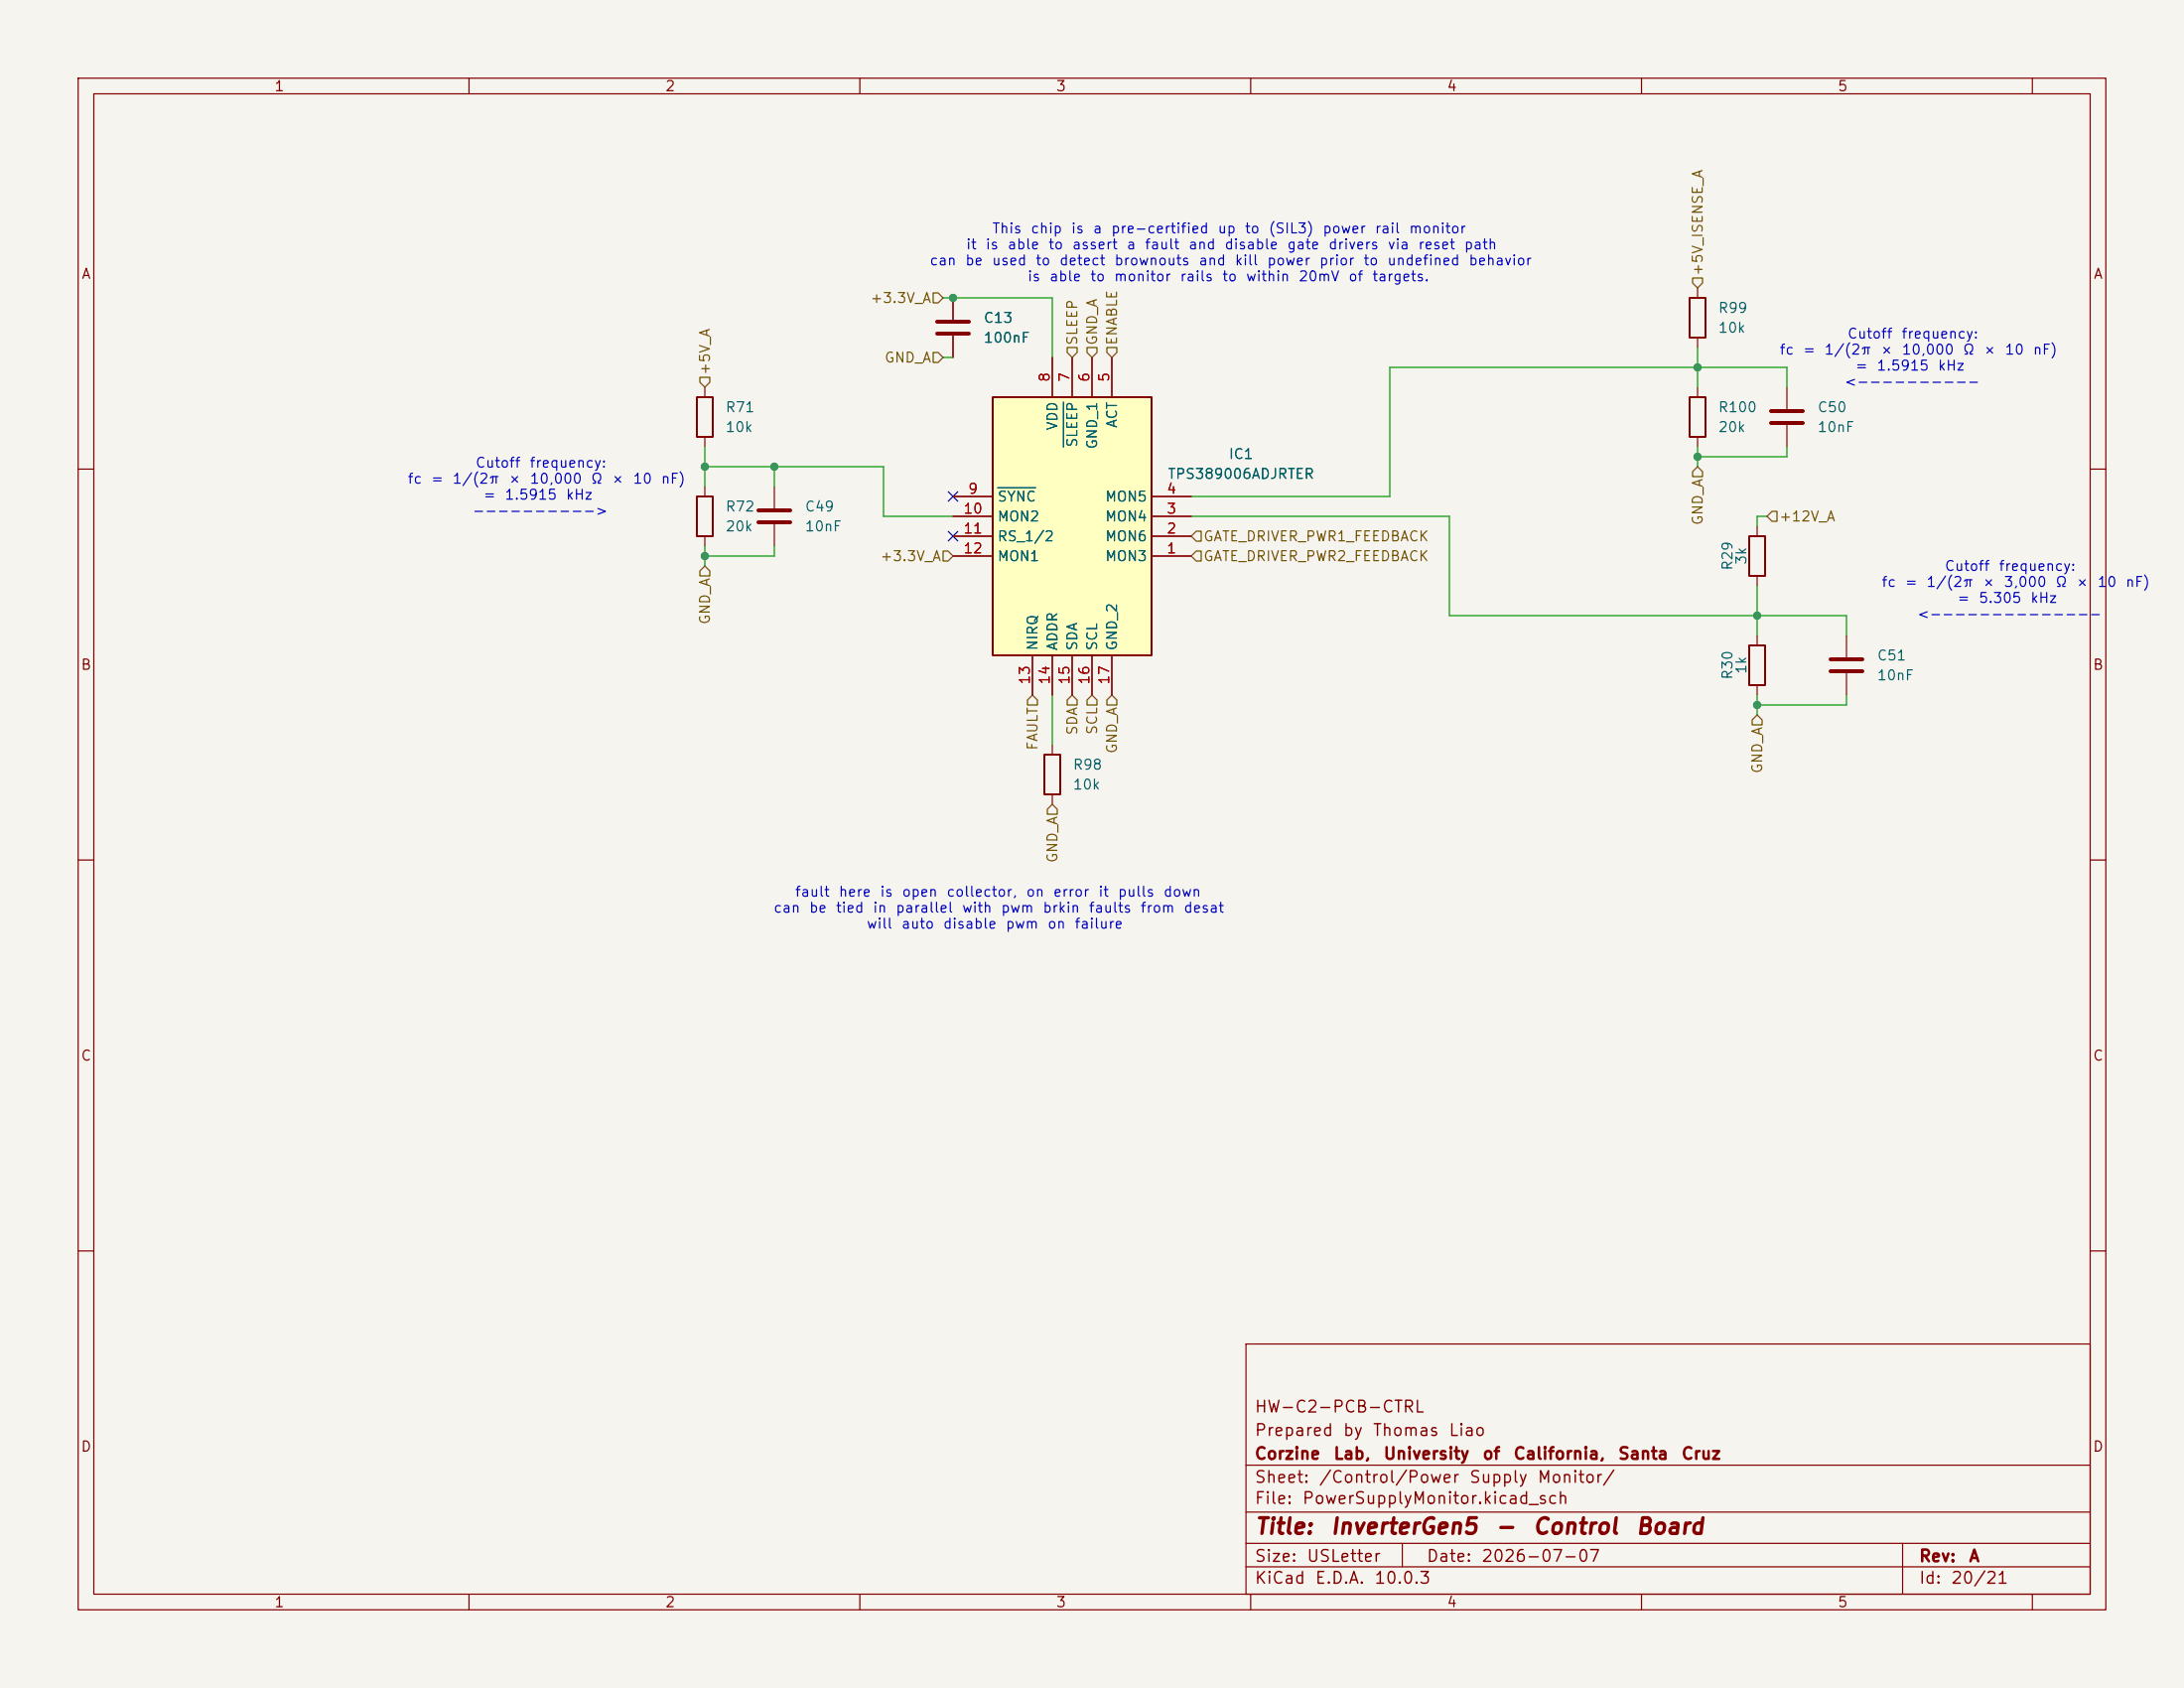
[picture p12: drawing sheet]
<svg xmlns="http://www.w3.org/2000/svg" width="279mm" height="216mm" viewBox="0 0 279 216" stroke-linecap="round" stroke-linejoin="round" font-family="sans-serif">
<path d="M0 0h279.4v215.9h-279.4z" fill="#f5f4ef" stroke="#f5f4ef" stroke-width=".13"/>
<g fill="none" stroke="#840000" stroke-width=".15">
<path d="M10 10h259.4v195.9h-259.4zM12 12h255.4v191.9h-255.4zM60 10v2M110 10v2M160 10v2M210 10v2M260 10v2M10 60h2M224.8 67.3v1.3M224.8 73.7v1.2M267.4 60h2M10 110h2"/>
<path d="M267.4 110h2M10 160h2M159.4 171.9h108v32h-108zM267.4 160h2M159.4 197.4h108M159.4 193.4h108M159.4 187.4h108M179.4 197.4v3M243.4 197.4v6.5M60 203.9v2M110 203.9v2M159.4 200.4h108"/>
<path d="M160 203.9v2M210 203.9v2M260 203.9v2"/>
</g>
<path d="M223.8 68.6h2v5.1h-2z" fill="none" stroke="#840000" stroke-width=".25"/>
<path d="M127 50.8h20.3v33h-20.3z" fill="#ffffc2"/>
<path d="M216.2 38.1h2v5.1h-2zM89.2 50.8h2v5.1h-2zM127 50.8h20.3v33h-20.3zM216.2 50.8h2v5.1h-2zM89.2 63.5h2v5.1h-2zM133.6 96.5h2v5.1h-2zM223.8 82.6h2v5h-2z" fill="none" stroke="#840000" stroke-width=".25"/>
<g fill="none" stroke="#840000" stroke-width=".15">
<path d="M121.9 38.1v2.8M217.2 36.8v1.3M90.2 49.5v1.3M90.2 55.9v1.3M121.9 42.9v2.8M134.6 45.7v5.1M137.2 45.7v5.1M139.7 45.7v5.1M142.2 45.7v5.1M217.2 43.2v1.3M217.2 49.5v1.3M217.2 55.9v1.3"/>
<path d="M228.6 49.5v2.8M228.6 54.4v2.8M90.2 62.2v1.3M90.2 68.6v1.3M99.1 62.2v2.8M99.1 67.1v2.8M121.9 71.1h5.1M121.9 68.6h5.1M121.9 66h5.1M121.9 63.5h5.1M147.3 71.1h5.1M147.3 68.6h5.1"/>
<path d="M147.3 66h5.1M147.3 63.5h5.1M132.1 83.8v5.1M134.6 83.8v5.1M134.6 95.3v1.2M137.2 83.8v5.1M139.7 83.8v5.1M142.2 83.8v5.1M224.8 81.3v1.3M224.8 87.6v1.3M236.2 81.3v2.8M236.2 86.1v2.8"/>
<path d="M134.6 101.6v1.3"/>
</g>
<path d="M136.1 51.4v5.8M127.6 62.4h4.9" fill="none" stroke="#006464" stroke-width=".15"/>
<path d="M119.9 41.1h4.1M119.9 42.7h4.1M226.6 52.6h4M226.6 54.1h4M97 65.3h4.1M97 66.8h4.1M234.2 84.3h4.1M234.2 85.9h4.1" fill="none" stroke="#840000" stroke-width=".51"/>
<g fill="none" stroke="#725600" stroke-width=".15">
<path d="M119.4 37.5h.6l.6 .6-.6 .6h-.6zM216.5 35.6h1.3v.6l-.6 .6-.7-.6zM89.5 48.3h1.3v.6l-.6 .6-.7-.6zM119.4 45.1h.6l.6 .6-.6 .7h-.6zM136.5 44.5h1.3v.6l-.6 .6-.7-.6zM139.1 44.5h1.2v.6l-.6 .6-.6-.6zM141.6 44.5h1.3v.6l-.7 .6-.6-.6zM217.2 59.7l.6 .6v.7h-1.3v-.7zM90.2 72.4l.6 .6v.7h-1.3v-.7zM120.6 70.5h.7l.6 .6-.6 .7h-.7zM153 70.5h.7v1.3h-.7l-.6-.7zM153 67.9h.7v1.3h-.7l-.6-.6z"/>
<path d="M226.7 65.4h.6v1.3h-.6l-.6-.7zM132.1 88.9l.6 .6v.7h-1.3v-.7zM137.2 88.9l.6 .6v.7h-1.3v-.7zM139.7 88.9l.6 .6v.7h-1.2v-.7zM142.2 88.9l.7 .6v.7h-1.3v-.7zM224.2 92.1l.6-.7 .6 .7v.6h-1.2zM134.6 102.9l.7 .6v.6h-1.3v-.6z"/>
</g>
<g fill="none" stroke="#009600" stroke-width=".15">
<path d="M120.6 38.1h14v7.6M90.2 57.2v5M90.2 59.7h22.8v6.3h8.9M99.1 59.7v2.5M120.6 45.7h1.3M217.2 44.5v5M217.2 57.2v2.5M228.6 49.5v-2.5h-50.8v16.5h-25.4M228.6 57.2v1.2h-11.4M90.2 69.9v2.5M99.1 69.9v1.2h-8.9M152.4 66h33v12.7h50.8v2.6"/>
<path d="M224.8 74.9v6.4M226.1 66h-1.3v1.3M134.6 88.9v6.4M224.8 88.9v2.5M236.2 88.9v1.3h-11.4"/>
</g>
<path d="M121.3 62.9l1.2 1.2M121.3 68l1.2 1.2M122.5 62.9l-1.2 1.2M122.5 68l-1.2 1.2" fill="none" stroke="#000084" stroke-width=".15"/>
<g fill="#009600" stroke="#009600" stroke-width=".13">
<circle cx="224.8" cy="78.7" r=".46"/>
<circle cx="217.2" cy="58.4" r=".46"/>
<circle cx="224.8" cy="90.2" r=".46"/>
<circle cx="217.2" cy="47" r=".46"/>
<circle cx="121.9" cy="38.1" r=".46"/>
<circle cx="90.2" cy="59.7" r=".46"/>
<circle cx="90.2" cy="71.1" r=".46"/>
<circle cx="99.1" cy="59.7" r=".46"/>
</g>
<g font-size="2" fill="#840000">
<text x="160.4" y="196.7">Title:</text>
<text x="170.1" y="196.7">InverterGen5</text>
<text x="191.2" y="196.7">-</text>
<text x="196" y="196.7">Control</text>
<text x="209.1" y="196.7">Board</text>
</g>
<g font-size="1.5" fill="#840000">
<text x="160.4" y="184">Prepared</text>
<text x="160.4" y="181">HW-C2-PCB-CTRL</text>
<text x="171.7" y="184">by</text>
<text x="175.5" y="184">Thomas</text>
<text x="185.2" y="184">Liao</text>
<text x="160.4" y="190">Sheet:</text>
<text x="160.4" y="187">Corzine</text>
<text x="168.6" y="190">/Control/Power</text>
<text x="170.5" y="187">Lab,</text>
<text x="176.9" y="187">University</text>
<text x="187.9" y="190">Supply</text>
<text x="189.6" y="187">of</text>
<text x="193.5" y="187">California,</text>
<text x="196.6" y="190">Monitor/</text>
<text x="206.9" y="187">Santa</text>
<text x="215" y="187">Cruz</text>
<text x="160.4" y="192.7">File:</text>
<text x="166.5" y="192.7">PowerSupplyMonitor.kicad_sch</text>
<text x="160.4" y="202.9">KiCad</text>
<text x="160.4" y="200.1">Size:</text>
<text x="167.1" y="200.1">USLetter</text>
<text x="168.1" y="202.9">E.D.A.</text>
<text x="175.7" y="202.9">10.0.3</text>
<text x="182.4" y="200.1">Date:</text>
<text x="189.4" y="200.1">2026-07-07</text>
<text x="245.4" y="200.1">Rev:</text>
<text x="245.4" y="202.9">Id:</text>
<text x="249.5" y="202.9">20/21</text>
<text x="251.8" y="200.1">A</text>
</g>
<g font-size="1.3" fill="#840000">
<text x="35" y="12">1</text>
<text x="85" y="12">2</text>
<text x="135" y="12">3</text>
<text x="185" y="12">4</text>
<text x="235" y="12">5</text>
<text x="10.3" y="36">A</text>
<text x="267.7" y="36">A</text>
<text x="10.3" y="86">B</text>
<text x="267.7" y="86">B</text>
<text x="10.3" y="136">C</text>
<text x="267.7" y="136">C</text>
<text x="10.3" y="186">D</text>
<text x="267.7" y="186">D</text>
<text x="35" y="205.9">1</text>
<text x="85" y="205.9">2</text>
<text x="135" y="205.9">3</text>
<text x="185" y="205.9">4</text>
<text x="235" y="205.9">5</text>
</g>
<g font-size="1.3" fill="#0000c2">
<text x="118.8" y="34.3">can</text>
<text x="123.4" y="34.3">be</text>
<text x="123.5" y="32.2">it</text>
<text x="126" y="32.2">is</text>
<text x="126.8" y="34.3">used</text>
<text x="126.8" y="30.2">This</text>
<text x="128.8" y="32.2">able</text>
<text x="131.8" y="30.2">chip</text>
<text x="132.4" y="34.3">to</text>
<text x="134" y="32.2">to</text>
<text x="135.4" y="34.3">detect</text>
<text x="136.9" y="30.2">is</text>
<text x="137.1" y="32.2">assert</text>
<text x="139.7" y="30.2">a</text>
<text x="142" y="30.2">pre-certified</text>
<text x="142.5" y="34.3">brownouts</text>
<text x="144" y="32.2">a</text>
<text x="146.4" y="32.2">fault</text>
<text x="151.9" y="32.2">and</text>
<text x="153.2" y="34.3">and</text>
<text x="155.7" y="30.2">up</text>
<text x="156.6" y="32.2">disable</text>
<text x="157.9" y="34.3">kill</text>
<text x="159.1" y="30.2">to</text>
<text x="162" y="34.3">power</text>
<text x="162.2" y="30.2">(SIL3)</text>
<text x="164.6" y="32.2">gate</text>
<text x="168.7" y="34.3">prior</text>
<text x="169.1" y="30.2">power</text>
<text x="169.8" y="32.2">drivers</text>
<text x="174.3" y="34.3">to</text>
<text x="175.8" y="30.2">rail</text>
<text x="177.4" y="34.3">undefined</text>
<text x="177.4" y="32.2">via</text>
<text x="180.2" y="30.2">monitor</text>
<text x="181.3" y="32.2">reset</text>
<text x="187.2" y="32.2">path</text>
<text x="187.8" y="34.3">behavior</text>
<text x="131.3" y="36.3">is</text>
<text x="134.1" y="36.3">able</text>
<text x="139.4" y="36.3">to</text>
<text x="142.4" y="36.3">monitor</text>
<text x="150.8" y="36.3">rails</text>
<text x="156.2" y="36.3">to</text>
<text x="159.3" y="36.3">within</text>
<text x="166" y="36.3">20mV</text>
<text x="172.4" y="36.3">of</text>
<text x="175.4" y="36.3">targets.</text>
<text x="227.6" y="45.7">fc</text>
<text x="230.6" y="45.7">=</text>
<text x="233.3" y="45.7">1/(2π</text>
<text x="236.2" y="43.6">Cutoff</text>
<text x="237.2" y="47.7">=</text>
<text x="240" y="47.7">1.5915</text>
<text x="240.5" y="45.7">×</text>
<text x="243.2" y="43.6">frequency:</text>
<text x="243.2" y="45.7">10,000</text>
<text x="247.8" y="47.7">kHz</text>
<text x="251" y="45.7">Ω</text>
<text x="253.6" y="45.7">×</text>
<text x="256.4" y="45.7">10</text>
<text x="260" y="45.7">nF)</text>
<text x="235.9" y="49.8">&lt;----------</text>
<text x="52.1" y="62.2">fc</text>
<text x="55" y="62.2">=</text>
<text x="57.8" y="62.2">1/(2π</text>
<text x="60.7" y="60.1">Cutoff</text>
<text x="61.7" y="64.2">=</text>
<text x="64.5" y="64.2">1.5915</text>
<text x="64.9" y="62.2">×</text>
<text x="67.6" y="60.1">frequency:</text>
<text x="67.7" y="62.2">10,000</text>
<text x="72.3" y="64.2">kHz</text>
<text x="75.5" y="62.2">Ω</text>
<text x="78.1" y="62.2">×</text>
<text x="80.9" y="62.2">10</text>
<text x="84.5" y="62.2">nF)</text>
<text x="60.3" y="66.3">----------&gt;</text>
<text x="240.6" y="75.4">fc</text>
<text x="243.6" y="75.4">=</text>
<text x="246.3" y="75.4">1/(2π</text>
<text x="248.7" y="73.3">Cutoff</text>
<text x="250.3" y="77.4">=</text>
<text x="253" y="77.4">5.305</text>
<text x="253.5" y="75.4">×</text>
<text x="255.6" y="73.3">frequency:</text>
<text x="256.2" y="75.4">3,000</text>
<text x="259.7" y="77.4">kHz</text>
<text x="262.9" y="75.4">Ω</text>
<text x="265.5" y="75.4">×</text>
<text x="268.2" y="75.4">10</text>
<text x="271.8" y="75.4">nF)</text>
<text x="245.2" y="79.5">&lt;--------------</text>
<text x="98.9" y="117.1">can</text>
<text x="101.6" y="115">fault</text>
<text x="103.4" y="117.1">be</text>
<text x="106.8" y="117.1">tied</text>
<text x="107.2" y="115">here</text>
<text x="110.8" y="119.1">will</text>
<text x="111.6" y="117.1">in</text>
<text x="112.5" y="115">is</text>
<text x="114.5" y="117.1">parallel</text>
<text x="115.2" y="119.1">auto</text>
<text x="115.3" y="115">open</text>
<text x="120.5" y="119.1">disable</text>
<text x="121" y="115">collector,</text>
<text x="123" y="117.1">with</text>
<text x="128" y="117.1">pwm</text>
<text x="128.6" y="119.1">pwm</text>
<text x="131.2" y="115">on</text>
<text x="133.3" y="117.1">brkin</text>
<text x="133.9" y="119.1">on</text>
<text x="134.6" y="115">error</text>
<text x="137.4" y="119.1">failure</text>
<text x="139.2" y="117.1">faults</text>
<text x="140.4" y="115">it</text>
<text x="142.9" y="115">pulls</text>
<text x="145.8" y="117.1">from</text>
<text x="148.7" y="115">down</text>
<text x="151.3" y="117.1">desat</text>
</g>
<g font-size="1.3" fill="#725600">
<text x="218.1" y="35.4" transform="rotate(-90 218.1 35.4)">+5V_ISENSE_A</text>
<text x="111.2" y="39.1">+3.3V_A</text>
<text x="113.1" y="46.7">GND_A</text>
<text x="138.1" y="44.3" transform="rotate(-90 138.1 44.3)">SLEEP</text>
<text x="140.7" y="44.3" transform="rotate(-90 140.7 44.3)">GND_A</text>
<text x="143.2" y="44.3" transform="rotate(-90 143.2 44.3)">ENABLE</text>
<text x="91.1" y="48.1" transform="rotate(-90 91.1 48.1)">+5V_A</text>
<text x="153.9" y="69.6">GATE_DRIVER_PWR1_FEEDBACK</text>
<text x="218.1" y="67.3" transform="rotate(-90 218.1 67.3)">GND_A</text>
<text x="227.5" y="67">+12V_A</text>
<text x="112.5" y="72.1">+3.3V_A</text>
<text x="153.9" y="72.1">GATE_DRIVER_PWR2_FEEDBACK</text>
<text x="91.1" y="80" transform="rotate(-90 91.1 80)">GND_A</text>
<text x="138.1" y="94.1" transform="rotate(-90 138.1 94.1)">SDA</text>
<text x="140.7" y="94.1" transform="rotate(-90 140.7 94.1)">SCL</text>
<text x="133.1" y="96.1" transform="rotate(-90 133.1 96.1)">FAULT</text>
<text x="143.2" y="96.5" transform="rotate(-90 143.2 96.5)">GND_A</text>
<text x="225.8" y="99" transform="rotate(-90 225.8 99)">GND_A</text>
<text x="135.6" y="110.5" transform="rotate(-90 135.6 110.5)">GND_A</text>
</g>
<g font-size="1.3" fill="#006464">
<text x="125.7" y="41.6">C13</text>
<text x="219.7" y="40.3">R99</text>
<text x="125.7" y="44.2">100nF</text>
<text x="219.7" y="42.9">10k</text>
<text x="92.7" y="53">R71</text>
<text x="219.7" y="53">R100</text>
<text x="232.4" y="53">C50</text>
<text x="92.7" y="55.6">10k</text>
<text x="135.6" y="55.1" transform="rotate(-90 135.6 55.1)">VDD</text>
<text x="138.1" y="57.3" transform="rotate(-90 138.1 57.3)">SLEEP</text>
<text x="140.7" y="57.6" transform="rotate(-90 140.7 57.6)">GND_1</text>
<text x="143.2" y="54.8" transform="rotate(-90 143.2 54.8)">ACT</text>
<text x="157.1" y="59">IC1</text>
<text x="219.7" y="55.6">20k</text>
<text x="232.4" y="55.6">10nF</text>
<text x="92.7" y="65.7">R72</text>
<text x="102.9" y="65.7">C49</text>
<text x="127.5" y="64.5">SYNC</text>
<text x="141.3" y="64.5">MON5</text>
<text x="149.3" y="61.6">TPS389006ADJRTER</text>
<text x="92.7" y="68.3">20k</text>
<text x="102.9" y="68.3">10nF</text>
<text x="127.5" y="67">MON2</text>
<text x="127.5" y="69.6">RS_1/2</text>
<text x="141.3" y="69.6">MON6</text>
<text x="141.3" y="67">MON4</text>
<text x="127.5" y="72.1">MON1</text>
<text x="141.3" y="72.1">MON3</text>
<text x="222" y="73.1" transform="rotate(-90 222 73.1)">R29</text>
<text x="223.7" y="72.3" transform="rotate(-90 223.7 72.3)">3k</text>
<text x="133.1" y="83.3" transform="rotate(-90 133.1 83.3)">NIRQ</text>
<text x="135.6" y="83.3" transform="rotate(-90 135.6 83.3)">ADDR</text>
<text x="138.1" y="83.3" transform="rotate(-90 138.1 83.3)">SDA</text>
<text x="140.7" y="83.3" transform="rotate(-90 140.7 83.3)">SCL</text>
<text x="143.2" y="83.3" transform="rotate(-90 143.2 83.3)">GND_2</text>
<text x="222" y="87" transform="rotate(-90 222 87)">R30</text>
<text x="223.7" y="86.3" transform="rotate(-90 223.7 86.3)">1k</text>
<text x="240" y="84.8">C51</text>
<text x="240" y="87.3">10nF</text>
<text x="137.2" y="101.3">10k</text>
<text x="137.2" y="98.8">R98</text>
</g>
<g font-size="1.3" fill="#a90000">
<text x="134.6" y="49" transform="rotate(-90 134.6 49)">8</text>
<text x="137.1" y="49" transform="rotate(-90 137.1 49)">7</text>
<text x="139.7" y="49" transform="rotate(-90 139.7 49)">6</text>
<text x="142.2" y="49" transform="rotate(-90 142.2 49)">5</text>
<text x="123.8" y="63.5">9</text>
<text x="149.2" y="63.5">4</text>
<text x="123.1" y="66">10</text>
<text x="123.1" y="68.6">11</text>
<text x="123.1" y="71.1">12</text>
<text x="149.2" y="71.1">1</text>
<text x="149.2" y="68.6">2</text>
<text x="149.2" y="66">3</text>
<text x="132.1" y="87.7" transform="rotate(-90 132.1 87.7)">13</text>
<text x="134.6" y="87.7" transform="rotate(-90 134.6 87.7)">14</text>
<text x="137.1" y="87.7" transform="rotate(-90 137.1 87.7)">15</text>
<text x="139.7" y="87.7" transform="rotate(-90 139.7 87.7)">16</text>
<text x="142.2" y="87.7" transform="rotate(-90 142.2 87.7)">17</text>
</g>
</svg>
